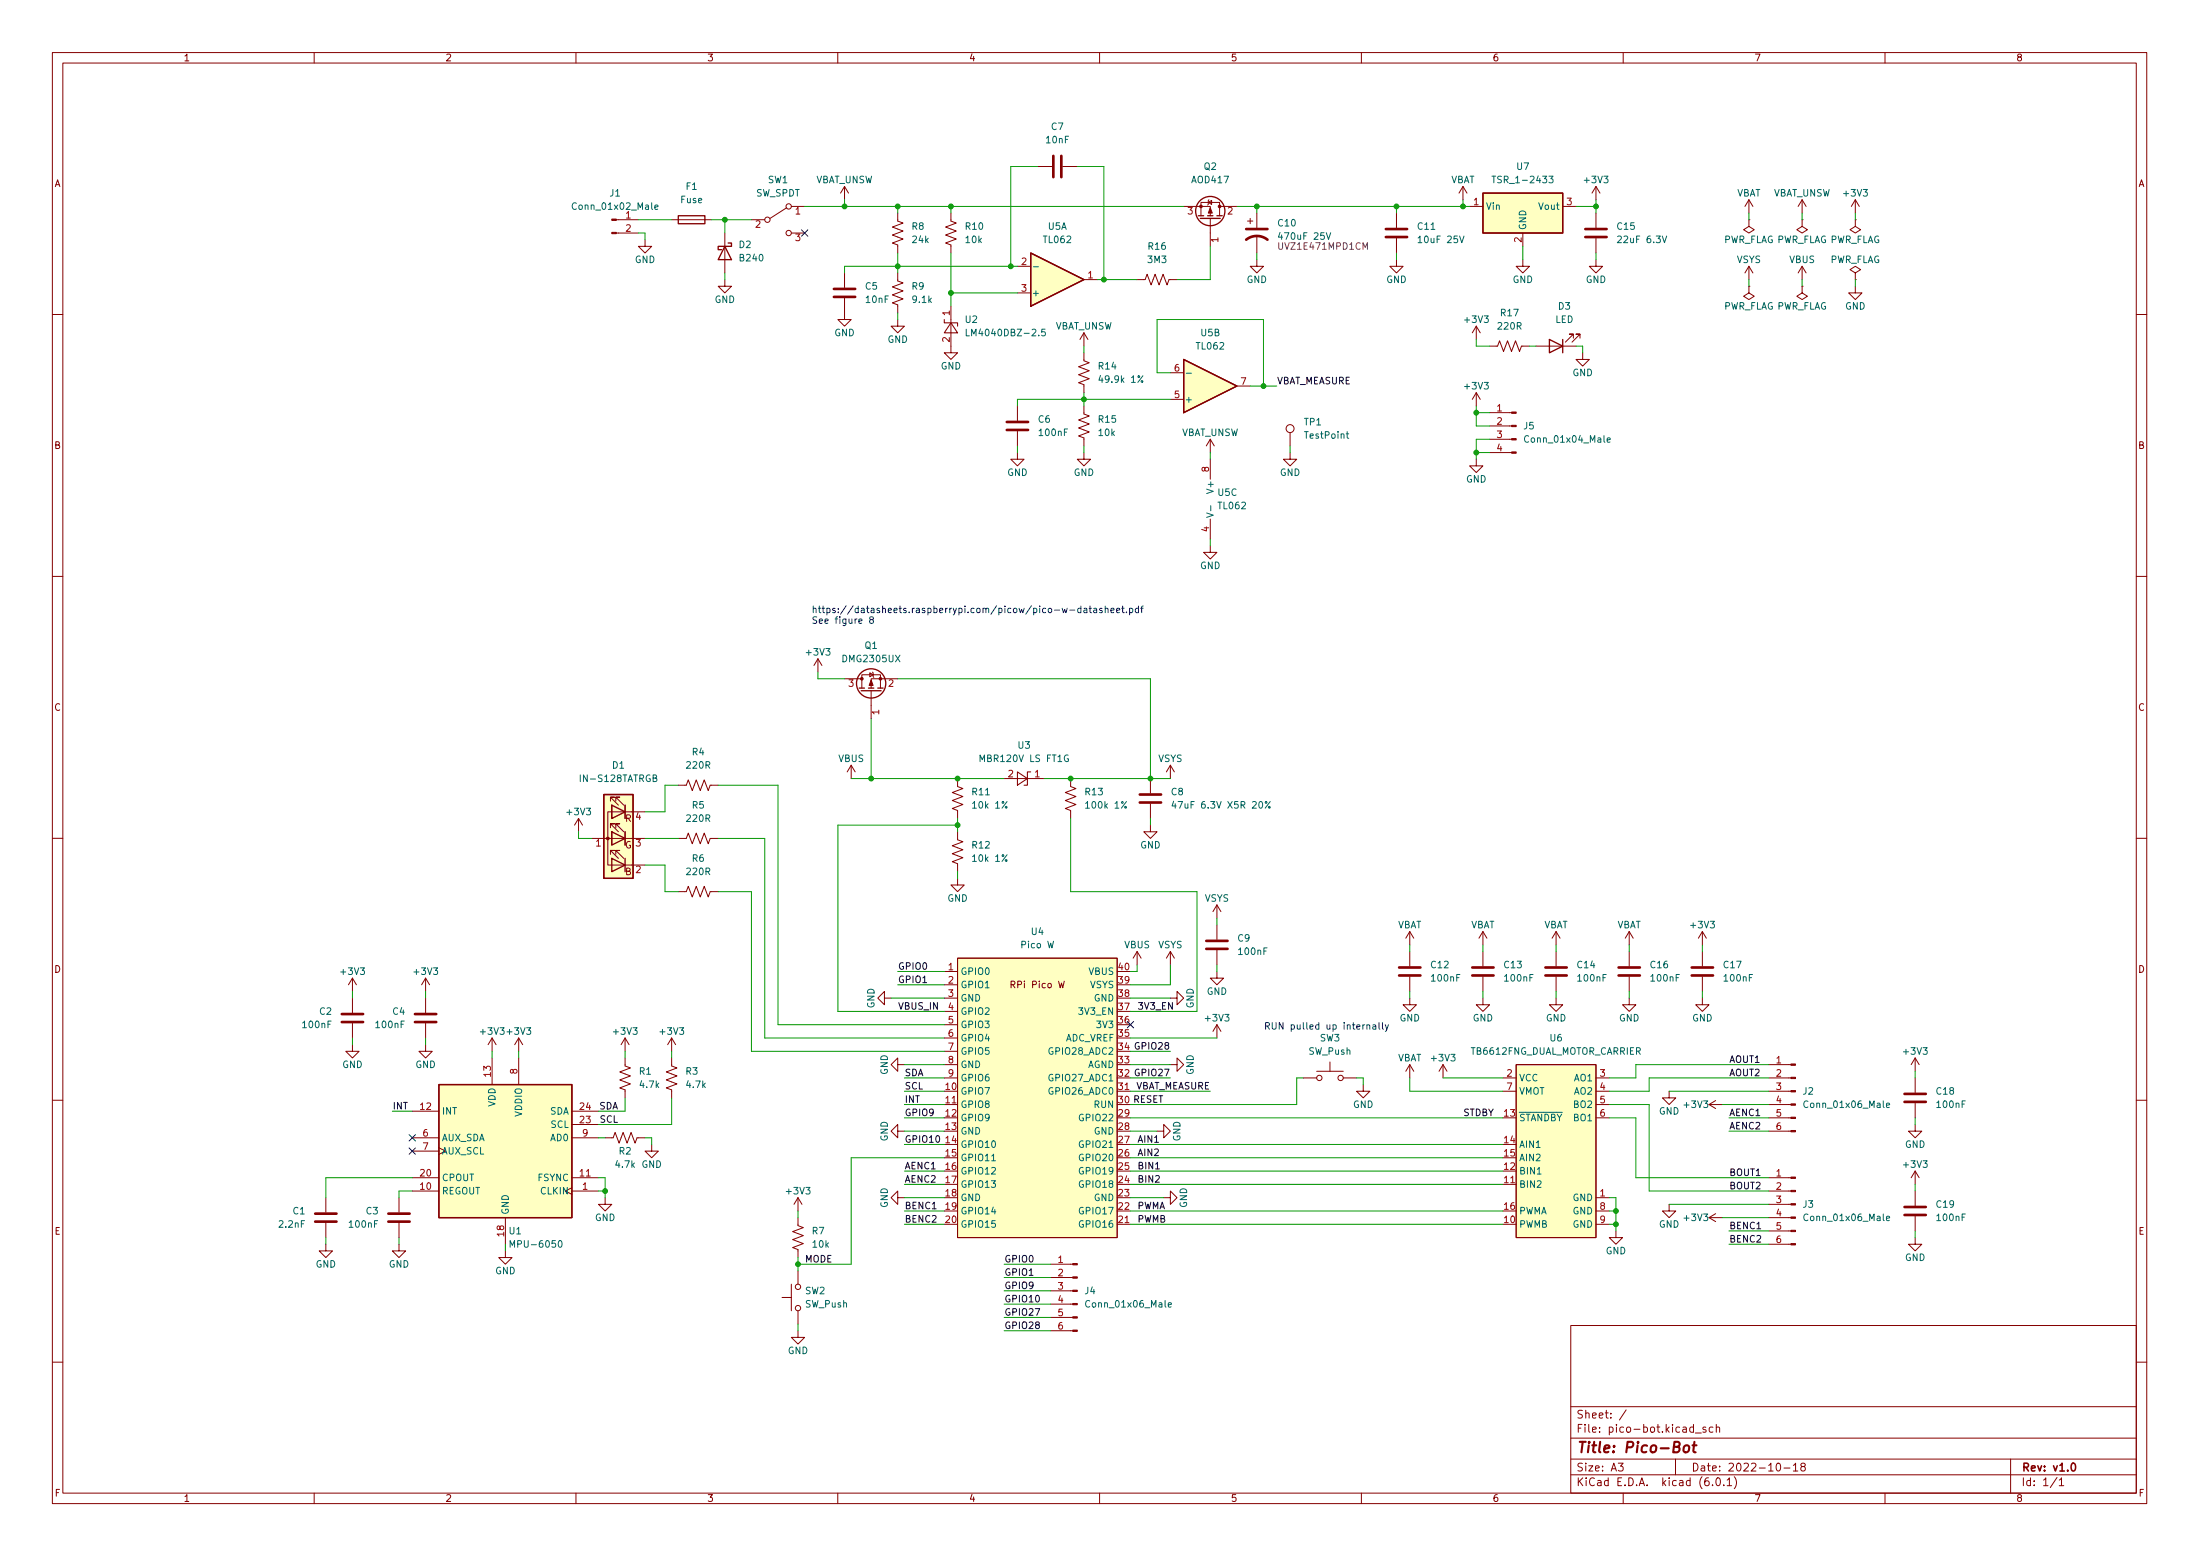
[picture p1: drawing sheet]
<svg xmlns="http://www.w3.org/2000/svg" width="420mm" height="297mm" viewBox="0 0 420 297" stroke-linecap="round" stroke-linejoin="round" font-family="sans-serif">
<g fill="none" stroke="#840000" stroke-width=".19">
<path d="M10 10h400v277h-400zM12 12h396v273h-396zM60 10v2M110 10v2M160 10v2M210 10v2M260 10v2M310 10v2M360 10v2M150.2 39.7l-3.1 2M151.1 39.4h2.6M161.3 35.6l-.8 1.3"/>
<path d="M161.3 35.6v2.5M161.3 35.6l.8 1.3M198.1 31.8h2.8M202.9 31.8h2.8M226.1 39.4h5v1.8M230.8 38.6l.6-.3v.7zM230.9 38.1l-.3 1.1M232.9 39.4h3.3M279.4 35.6l-.8 1.3M279.4 35.6v2.5M279.4 35.6l.8 1.3M280.7 39.4h2.5"/>
<path d="M298.4 39.4h2.6M304.8 35.6l-.8 1.3M304.8 35.6v2.5M304.8 35.6l.8 1.3M334 38.1l-.8 1.3M334 38.1v2.6M334 38.1l.8 1.3M344.2 38.1l-.8 1.3M344.2 38.1v2.6M344.2 38.1l.7 1.3M354.3 38.1l-.7 1.3M354.3 38.1v2.6"/>
<path d="M354.3 38.1l.8 1.3M117.7 44.5h4.2M117.7 41.9h4.2M123.2 45.8v1.2h1.3l-1.3 1.3-1.3-1.3h1.3M128.3 41.9h7.6M138.4 53.4v1.2h1.3l-1.3 1.3-1.2-1.3h1.2M138.4 44.5v7.6M143.5 41.9h2.5M151.1 44.5h2.6M161.3 56.9v4.1h1.3l-1.3 1.3-1.3-1.3h1.3M161.3 52.1v2.8M171.4 40.7v1.5l1.1 .4-2.1 .7 2.1 .8-2.1 .8 2.1 .7-2.1 .8 1 .4v1.5"/>
<path d="M171.4 52.1v1.5l1.1 .4-2.1 .8 2.1 .7-2.1 .8 2.1 .8-2.1 .7 1 .4v1.5M181.6 58.5v8.8h1.3l-1.3 1.3-1.3-1.3h1.3M181.6 40.7v1.5l1 .4-2 .7 2 .8-2 .8 2 .7-2 .8 1 .4v1.5M194.3 50.8h2.5M194.3 55.9h2.5M207 53.4h2.5M217.2 53.4h1.5l.4-1 .7 2 .8-2 .8 2 .7-2 .8 2 .4-1h1.5M229.4 41.2v-2.6h3.5v2.6M231.1 41.7v5.3M238.3 42.2h1M238.8 41.7v1M240 49.6v1.2h1.3l-1.3 1.3-1.2-1.3h1.2"/>
<path d="M240 40.7v2.8M240 45v3.3M266.7 49.6v1.2h1.3l-1.3 1.3-1.3-1.3h1.3M266.7 40.7v2.8M266.7 45.5v2.8M290.8 49.6v1.2h1.3l-1.3 1.3-1.2-1.3h1.2M290.8 44.5v2.5M304.8 49.6v1.2h1.3l-1.3 1.3-1.3-1.3h1.3M304.8 40.7v2.8M304.8 45.5v2.8M334 41.9v1.3l-1 .7 1 .6 1-.6-1-.7M334 41.9h.1"/>
<path d="M334 54.6v1.3l-1 .7 1 .6 1-.6-1-.7M334 54.6h.1M334 50.8v2.6M334 50.8l-.8 1.3M334 50.8l.8 1.3M344.2 54.6v1.3l-1 .7 1 .6 1-.6-1-.7M344.2 54.6h.1M344.2 41.9v1.3l-1 .7 1 .6 1-.6-1-.7M344.2 41.9h.1M344.2 50.8v2.6M344.2 50.8l-.8 1.3M344.2 50.8l.7 1.3"/>
<path d="M354.3 52.1l1-.6-1-.7-1 .7 1 .6v1.3M354.3 53.4h.1M354.3 54.6v1.3h1.3l-1.3 1.3-1.2-1.3h1.2M354.3 41.9v1.3l-1 .7 1 .6 1-.6-1-.7M354.3 41.9h.1M10 60h2M171.4 61v1.3h1.3l-1.3 1.2-1.2-1.2h1.2M194.3 77.5v2.8M207 67.3v1.6l1 .4-2 .7 2 .8-2 .7 2 .8-2 .8 1 .3v1.6M207 77.5v1.5l1 .4-2 .8 2 .7-2 .8 2 .8-2 .7 1 .4v1.5M207 63.5l-.8 1.3M207 63.5v2.6"/>
<path d="M207 63.5l.8 1.3M223.5 76.2h2.6M223.5 71.2h2.6M236.2 73.7h2.6M281.9 62.3l-.7 1.2M281.9 62.3v2.5M281.9 75v2.5M281.9 62.3l.8 1.2M281.9 75l-.7 1.2M281.9 75l.8 1.2M284.5 66.1h1.5l.4-1 .7 2 .8-2 .8 2 .7-2 .8 2 .4-1h1.5M284.5 78.8h4.2"/>
<path d="M293.4 66.1h7.6M300.5 64.6v-.8h-.8h.8l-1.5 1.5M301.8 64.6v-.8h-.8h.8l-1.6 1.5M302.3 67.3v1.3h1.2l-1.2 1.3-1.3-1.3h1.3M408 60h2M194.3 86.4v1.3h1.3l-1.3 1.2-1.3-1.2h1.3M194.3 82.3v2.8M207 86.4v1.3h1.3l-1.3 1.2-1.3-1.2h1.3M231.1 83.9v2.5M231.1 87.7v3.8M231.1 99.1v3.8M231.1 83.9l-.7 1.2"/>
<path d="M231.1 83.9l.8 1.2M246.4 86.4v1.3h1.2l-1.2 1.2-1.3-1.2h1.3M246.4 82.6v2.5M281.9 87.7v1.2h1.3l-1.3 1.3-1.2-1.3h1.2M284.5 86.4h4.2M284.5 83.9h4.2M284.5 81.3h4.2M10 110h2M231.1 104.2v1.2h1.3l-1.3 1.3-1.2-1.3h1.2M408 110h2M156.2 125.8l-.8 1.2M156.2 125.8v2.5"/>
<path d="M156.2 125.8l.8 1.2M161.3 129.6h3.3M164.6 131.4v-2.6h3.5v2.6M166.1 128.4l.7 .4-.7 .4zM166.4 131.9v5.3M166.6 128.3l.3 1M171.4 129.6h-5v1.8M110.5 156.2l-.8 1.3M110.5 156.2v2.6M110.5 156.2l.8 1.3M116.6 158v-.7h.7h-.7l1.5 1.5M116.6 152.9v-.7h.7h-.7l1.5 1.5"/>
<path d="M116.8 158.8v2.5zM116.8 158.8h.1M116.8 153.7v2.5zM116.8 153.7h.1M117.6 158v-.7h.8h-.8l1.5 1.5M117.6 152.9v-.7h.8h-.8l1.5 1.5M119.4 158.8v2.5M119.4 153.7v2.5M123.2 155h-7.1v10.1h7.1M129.5 149.9h1.6l.3-1 .8 2 .8-2 .7 2 .8-2 .8 2 .3-1h1.6M162.6 146.1l-.8 1.3M162.6 146.1v2.5"/>
<path d="M162.6 146.1l.7 1.3M182.9 158.8v1.5l1 .4-2 .8 2 .7-2 .8 2 .7-2 .8 1 .4v1.5M182.9 148.6v1.6l1 .3-2 .8 2 .8-2 .7 2 .8-2 .7 1 .4v1.5M191.8 148.6h7.6M204.5 148.6v1.6l1 .3-2 .8 2 .8-2 .7 2 .8-2 .7 1 .4v1.5M219.7 157.5v1.3h1.3l-1.3 1.3-1.3-1.3h1.3M219.7 148.6v2.8M219.7 153.5v2.7M223.5 146.1v2.5M223.5 146.1l-.7 1.3M223.5 146.1l.8 1.3M10 160h2"/>
<path d="M113 160.1h6.4M116.6 163.1v-.8h.7h-.7l1.5 1.6M117.6 163.1v-.8h.8h-.8l1.5 1.6M120.6 160.1h2.6M129.5 160.1h1.6l.3-1.1 .8 2.1 .8-2.1 .7 2.1 .8-2.1 .8 2.1 .3-1h1.6M129.5 170.2h1.6l.3-1 .8 2 .8-2 .7 2 .8-2 .8 2 .3-1h1.6M182.9 167.7v1.2h1.2l-1.2 1.3-1.3-1.3h1.3M232.4 172.8v2.5M232.4 176.6v2.8M232.4 172.8l-.8 1.2M232.4 172.8l.8 1.2M269.2 177.8v2.6"/>
<path d="M269.2 177.8l-.7 1.3M269.2 177.8l.8 1.3M283.2 177.8l-.8 1.3M283.2 177.8v2.6M283.2 177.8l.8 1.3M297.2 177.8v2.6M297.2 177.8l-.8 1.3M297.2 177.8l.7 1.3M311.1 177.8v2.6M311.1 177.8l-.7 1.3M311.1 177.8l.8 1.3M325.1 177.8v2.6"/>
<path d="M325.1 177.8l-.7 1.3M325.1 177.8l.8 1.3M408 160h2M67.3 199.4v1.3h-1.3l1.3 1.3 1.3-1.3h-1.3M67.3 186.7l.8 1.3M67.3 186.7v2.6M67.3 190.5v2.8M67.3 195.4v2.8M67.3 186.7l-.8 1.3M81.3 199.4v1.3h-1.3l1.3 1.3 1.2-1.3h-1.2M81.3 186.7v2.6M81.3 190.5v2.8"/>
<path d="M81.3 195.4v2.8M81.3 186.7l.7 1.3M81.3 186.7l-.8 1.3M94 198.2v2.5M94 198.2l.7 1.2M94 198.2l-.8 1.2M99.1 198.2v2.5M99.1 198.2l.7 1.2M99.1 198.2l-.8 1.2M119.4 198.2l.7 1.2M119.4 198.2v2.5M119.4 198.2l-.8 1.2"/>
<path d="M128.3 198.2l.7 1.2M128.3 198.2v2.5M128.3 198.2l-.8 1.2M168.9 190.5v-1.2l-1.3 1.2 1.3 1.3v-1.3h1.3M180.3 185.5h2.6M180.3 188h2.6M180.3 190.5h2.6M180.3 193.1h2.6M180.3 195.6h2.6M180.3 198.2h2.6M182.9 182.9h30.5v53.4h-30.5zM202.2 187.3l.3 1.3 .2-.9 .3 .9 .3-1.3"/>
<path d="M217.2 181.6l-.8 1.3M217.2 181.6v2.6M217.2 181.6l.7 1.3M223.5 190.5h1.3v-1.2l1.3 1.2-1.3 1.3v-1.3M223.5 181.6l-.7 1.3M223.5 181.6v2.6M223.5 181.6l.8 1.3M232.4 185.5v1.2h1.3l-1.3 1.3-1.3-1.3h1.3M232.4 181.4v2.8M232.4 195.6v2.6M232.4 195.6l-.8 1.3M232.4 195.6l.8 1.3"/>
<path d="M269.2 190.5v1.3h1.3l-1.3 1.3-1.2-1.3h1.2M269.2 181.6v2.8M269.2 186.5v2.8M283.2 190.5v1.3h1.3l-1.3 1.3-1.3-1.3h1.3M283.2 181.6v2.8M283.2 186.5v2.8M297.2 190.5v1.3h1.2l-1.2 1.3-1.3-1.3h1.3M297.2 181.6v2.8M297.2 186.5v2.8M311.1 190.5v1.3h1.3l-1.3 1.3-1.2-1.3h1.2M311.1 181.6v2.8M311.1 186.5v2.8"/>
<path d="M325.1 190.5v1.3h1.3l-1.3 1.3-1.3-1.3h1.3M325.1 181.6v2.8M325.1 186.5v2.8M10 210h2M78.7 212.1h5.1M78.7 217.2h5.1M78.7 219.7h5.1M94 202v5M99.1 202v5M109.2 212.1h5.1M109.2 214.7h5.1M109.2 217.2h5.1"/>
<path d="M115.6 217.2h1.5l.4-1 .7 2 .8-2 .8 2 .7-2 .8 2 .4-1h1.5M119.4 202v1.5l1 .4-2 .7 2 .8-2 .8 2 .7-2 .8 1 .4v1.5M124.5 218.5v1.2h-1.3l1.3 1.3 1.2-1.3h-1.2M128.3 202v1.5l1 .4-2 .7 2 .8-2 .8 2 .7-2 .8 1 .4v1.5M171.4 203.2v-1.2l-1.2 1.2 1.2 1.3v-1.3h1.3M171.4 215.9v-1.2l-1.2 1.2 1.2 1.3v-1.3h1.3M180.3 210.9h2.6M180.3 205.8h2.6M180.3 203.2h2.6M180.3 200.7h2.6M221 215.9h1.2v-1.2l1.3 1.2-1.3 1.3v-1.3M223.5 203.2h1.3v-1.2l1.3 1.2-1.3 1.3v-1.3"/>
<path d="M248.9 205.8h2.6M251.5 204.5h5M254 202.7v1.8M256.5 205.8h2.6M260.3 207v1.3h1.3l-1.3 1.3-1.2-1.3h1.2M269.2 203.2l-.7 1.3M269.2 203.2v2.6M269.2 203.2l.8 1.3M275.6 203.2l-.8 1.3M275.6 203.2v2.6M275.6 203.2l.8 1.3M287 208.3h2.6"/>
<path d="M287 205.8h2.6M289.6 203.2h15.2v33.1h-15.2zM304.8 213.4h2.5M304.8 210.9h2.5M304.8 208.3h2.5M304.8 205.8h2.5M318.8 208.3v1.3h1.2l-1.2 1.3-1.3-1.3h1.3M326.4 210.9h2.5M326.4 210.9l1.3 .7M327.7 210.1l-1.3 .8M337.8 215.9h4.2M337.8 213.4h4.2"/>
<path d="M337.8 210.9h4.2M337.8 208.3h4.2M337.8 205.8h4.2M337.8 203.2h4.2M365.8 214.7v1.2h1.2l-1.2 1.3-1.3-1.3h1.3M365.8 202v2.5M365.8 205.8v2.8M365.8 210.6v2.8M365.8 202l-.8 1.2M365.8 202l.7 1.2M408 210h2M62.2 237.5v1.3h-1.2l1.2 1.3 1.3-1.3h-1.3"/>
<path d="M62.2 228.6v2.8M62.2 233.5v2.8M76.2 237.5v1.3h-1.3l1.3 1.3 1.3-1.3h-1.3M76.2 228.6v2.8M76.2 233.5v2.8M78.7 227.4h5.1M78.7 224.8h5.1M96.5 238.8v1.3h-1.3l1.3 1.2 1.3-1.2h-1.3M96.5 232.4v5.1M109.2 226.7l-1.3 .7 1.3 .6M109.2 227.4h5.1M109.2 224.8h5.1"/>
<path d="M115.6 228.6v1.3h-1.3l1.3 1.3 1.2-1.3h-1.2M152.4 232.4v1.6l1 .4-2 .7 2 .8-2 .7 2 .8-2 .8 1 .3v1.6M152.4 228.6v2.6M152.4 228.6l-.8 1.3M152.4 228.6l.8 1.3M171.4 228.6v-1.2l-1.2 1.2 1.2 1.3v-1.3h1.3M213.4 233.7h2.5M222.2 228.6h1.3v-1.2l1.3 1.2-1.3 1.3v-1.3M287 226.1h2.6M304.8 228.6h2.5M304.8 231.2h2.5M304.8 233.7h2.5"/>
<path d="M308.6 235v1.3h1.3l-1.3 1.2-1.3-1.2h1.3M318.8 229.9v1.3h1.2l-1.2 1.2-1.3-1.2h1.3M326.4 232.4h2.5M326.4 232.4l1.3 .8M327.7 231.7l-1.3 .7M337.8 237.5h4.2M337.8 235h4.2M337.8 232.4h4.2M337.8 229.9h4.2M337.8 227.4h4.2M337.8 224.8h4.2M365.8 236.3v1.2h1.2l-1.2 1.3-1.3-1.3h1.3"/>
<path d="M365.8 223.6v2.5M365.8 227.4v2.8M365.8 232.2v2.8M365.8 223.6l-.8 1.2M365.8 223.6l.7 1.2M149.4 247.7h1.7M151.1 245.1v5.1M152.4 254v1.3h-1.3l1.3 1.3 1.3-1.3h-1.3M152.4 242.6v2.5M152.4 250.2v2.6M200.7 254h4.2M200.7 251.5h4.2"/>
<path d="M200.7 249h4.2M200.7 246.4h4.2M200.7 243.9h4.2M200.7 241.3h4.2M300 253h108v32h-108zM10 260h2M300 278.5h108M300 274.5h108M300 268.5h108M309.1 279.3h.9l-.5 .6 .4 .1v.7l-.2 .1-.6-.1M310.6 269.1l-1.3 2M320 278.5v3"/>
<path d="M323.4 272.5l-.4-.1-.3 .3 .2 .6h.5M323.4 271.9v1.5M323.8 273.6h1.1M325.8 272.5l-.4-.1-.2 .2 .1 .2 .5 .2v.3h-.6M327.1 272.5l-.4-.1-.3 .3 .2 .6h.5M327.8 272.6l.2-.2 .4 .1v.9M327.8 271.9v1.5M339.4 279.4l.2-.1a.8 .8 0 0 1 .5 .8 .8 .8 0 0 1-.5 .7 .99 .99 0 0 1-.2-1.4zM342.5 279.7l.4-.4v1.5M344.2 280l-.3-.3 .1-.2 .2-.2 .4 .1 .2 .2-.1 .2-.6 .2-.2 .2v.3l.3 .3 .4-.1 .2-.2-.1-.4-.2-.1M384 278.5v6.5M408 260h2"/>
<path d="M60 285v2M110 285v2M160 285v2M210 285v2M260 285v2M300 281.5h108M310 285v2M327.1 283.5v.1M327.9 282.2l.2-.1a.8 .8 0 0 1 .5 .8 .8 .8 0 0 1-.5 .7 1 1 0 0 1-.2-1.4zM329.2 283.5v.1M329.9 282.5l.4-.4v1.5M329.9 283.6h.8"/>
<path d="M331.2 281.9a1.72 1.72 0 0 1 0 2.3M340.7 280.2h1.2M342.5 280.8h.9M360 285v2M392.9 282l-1.3 2M393.3 282.5l.4-.4v1.5M393.3 283.6h.8"/>
<circle cx="150.6" cy="39.4" r=".51"/>
<circle cx="146.6" cy="41.9" r=".51"/>
<circle cx="150.6" cy="44.5" r=".51"/>
<circle cx="246.4" cy="81.8" r=".76"/>
<circle cx="252" cy="205.8" r=".51"/>
<circle cx="256" cy="205.8" r=".51"/>
<circle cx="152.4" cy="245.7" r=".51"/>
<circle cx="152.4" cy="249.7" r=".51"/>
</g>
<path d="M395.8 279.4l.1-.1a.8 .8 0 0 1 .5 .8 .8 .8 0 0 1-.5 .7 1 1 0 0 1-.1-1.4z" fill="none" stroke="#840000" stroke-width=".3"/>
<path d="M321.7 276.1a.52 .52 0 0 1 .5-.2 .52 .52 0 0 1 .4 .4l-.1 .6a.55 .55 0 0 1-.5 .4 .55 .55 0 0 1-.5-.4zM323.2 275.9h.8M323.6 275.2l-.2 1.8 .1 .1 .3 .1" fill="none" stroke="#840000" stroke-width=".4"/>
<g fill="#840000" stroke="#840000" stroke-width=".19">
<path d="M342 237.4h.9v.3h-.9z"/>
<path d="M342 234.9h.9v.2h-.9z"/>
<path d="M342 232.3h.9v.3h-.9z"/>
<path d="M342 229.8h.9v.2h-.9z"/>
<path d="M342 227.2h.9v.3h-.9z"/>
<path d="M342 224.7h.9v.3h-.9z"/>
<path d="M288.7 86.3h.9v.2h-.9z"/>
<path d="M288.7 83.7h.9v.3h-.9z"/>
<path d="M288.7 81.2h.9v.2h-.9z"/>
<path d="M288.7 78.6h.9v.3h-.9z"/>
<path d="M342 215.8h.9v.3h-.9z"/>
<path d="M342 213.3h.9v.2h-.9z"/>
<path d="M342 210.7h.9v.3h-.9z"/>
<path d="M342 208.2h.9v.2h-.9z"/>
<path d="M342 205.6h.9v.3h-.9z"/>
<path d="M342 203.1h.9v.3h-.9z"/>
<path d="M231.1 39.7l.4 1h-.7z"/>
<path d="M204.9 253.9h.8v.3h-.8z"/>
<path d="M204.9 251.4h.8v.2h-.8z"/>
<path d="M204.9 248.8h.8v.3h-.8z"/>
<path d="M204.9 246.3h.8v.2h-.8z"/>
<path d="M204.9 243.7h.8v.3h-.8z"/>
<path d="M204.9 241.2h.8v.3h-.8z"/>
<path d="M166.4 129.8l.4 1h-.8z"/>
<path d="M116.8 44.4h.9v.2h-.9z"/>
<path d="M116.8 41.8h.9v.3h-.9z"/>
<circle cx="116.1" cy="160.1" r=".25"/>
<circle cx="229.4" cy="39.4" r=".25"/>
<circle cx="232.9" cy="39.4" r=".25"/>
<circle cx="168.1" cy="129.6" r=".25"/>
<circle cx="164.6" cy="129.6" r=".25"/>
</g>
<g fill="none" stroke="#006464" stroke-width=".19">
<path d="M125.1 39.6l.6-.2-.1-.2-.4-.1-.1 .2v.6h.5M284.9 33.6h.8M295.8 33.6h.8l-.4 .5 .3 .1v.6l-.1 .1-.6-.1M197.4 50.9h.9M253.3 44.4l.4 1.3 .4-1.3M270.8 45.4l.4-.3v1.2M270.8 46.3h.8M278.8 45.1l.4 1.2 .4-1.2M317.5 45.1l.4 1.2 .4-1.2M184.5 62.8v1.3h.6M199.6 62.8h-.6l-.1 .6 .2-.1 .4 .1 .2 .2-.1 .4-.2 .1-.5-.1M218.3 71.7l-1 1.3"/>
<path d="M226.6 71.2h.9M230.4 97.9l1.3 .4-1.3 .5M231.2 96.5v1M257.1 82.8h.5M257.3 82.4v1.1l.3 .2M306.9 84l.6-.1v-.3h-.4l-.2 .2 .1 .6h.5M124.7 148.5h.6v-.4l-.6-.2v1.3h.5l.2-.1 .1-.3-.3-.3M204 144.2a.59 .59 0 0 0-.7 .6 .59 .59 0 0 0 .7 .5v-.5h-.2M224.1 153l-.3 .9h.8M224.4 153.4v.9M242.6 153l-1 1.3M360.3 211l.6-.1-.1-.3h-.3l-.2 .2v.6h.5"/>
<path d="M97.4 238.1v-1.3l.4 .9 .5-.9v1.3M106.7 237l.2-.2a.68 .68 0 0 1 .5 .7 .68 .68 0 0 1-.5 .6l-.3-.5zM189.4 221.6h.7M293.6 224.1h.7M360.3 232.6l.6-.1-.1-.3h-.3l-.2 .2v.6h.5M223.1 249.1l.6-.1v-.3h-.4l-.2 .2 .1 .6h.5"/>
<circle cx="218.1" cy="72.8" r=".18"/>
<circle cx="241.8" cy="153.2" r=".18"/>
<circle cx="242.4" cy="154.1" r=".18"/>
</g>
<g fill="none" stroke="#840000" stroke-width=".51">
<path d="M201.2 29.8v4M202.7 29.8v4M159.3 55.2h4M159.3 56.7h4M238 45.8a3.3 3.3 0 0 1 4.1 0M238 43.7h4.1M264.7 43.7h4M264.7 45.2h4M302.8 43.7h4M302.8 45.2h4M192.3 80.6h4M192.3 82.1h4"/>
<path d="M217.7 151.7h4M217.7 153.2h4M230.4 179.6h4M65.3 193.6h4M65.3 195.1h4M79.2 193.6h4.1M79.2 195.1h4.1M230.4 181.1h4M267.2 184.7h4.1M267.2 186.2h4.1M281.2 184.7h4M281.2 186.2h4"/>
<path d="M295.1 184.7h4.1M295.1 186.2h4.1M309.1 184.7h4.1M309.1 186.2h4.1M323.1 184.7h4.1M323.1 186.2h4.1M363.7 208.8h4.1M363.7 210.3h4.1M60.2 231.7h4.1M60.2 233.2h4.1M74.2 231.7h4M74.2 233.2h4"/>
<path d="M363.7 230.4h4.1M363.7 231.9h4.1"/>
</g>
<g fill="#ffffc2" stroke="#ffffc2" stroke-width=".19">
<path d="M115.3 151.7h5.6v16h-5.6z"/>
<path d="M289.6 203.2h15.2v33.1h-15.2z"/>
<path d="M283.2 36.9h15.2v7.6h-15.2z"/>
<path d="M182.9 182.9h30.5v53.4h-30.5z"/>
<path d="M226.1 68.6l10.1 5.1-10.1 5.1z"/>
<path d="M196.8 48.3l10.2 5.1-10.2 5.1z"/>
<path d="M83.8 207h25.4v25.4h-25.4z"/>
</g>
<g fill="none" stroke="#840000" stroke-width=".25">
<path d="M283.2 36.9h15.2v7.6h-15.2zM129.5 41.2h5.1v1.5h-5.1zM138.4 47l1.3 2.6h-2.5zM139.1 46.4h.6v.6h-2.5v.7h.6M196.8 48.3l10.2 5.1-10.2 5.1zM228.9 41.2h1M229.2 41.7h3.8M230.6 41.2h1M232.4 41.2h1M226.1 68.6l10.1 5.1-10.1 5.1zM295.9 64.8l2.5 1.3-2.5 1.2zM298.4 64.8v2.5"/>
<path d="M164.1 131.4h1M164.5 131.9h3.8M165.9 131.4h1M167.6 131.4h1.1M115.3 151.7h5.6v16h-5.6zM116.8 158.8l2.6 1.3-2.6 1.2zM116.8 153.7l2.6 1.3-2.6 1.2zM119.4 153.7v2.5M119.4 158.8v2.5M116.8 163.9l2.6 1.2-2.6 1.3zM119.4 163.9v2.5M83.8 207h25.4v25.4h-25.4z"/>
<circle cx="231.1" cy="40.3" r="2.79"/>
<circle cx="166.4" cy="130.5" r="2.79"/>
</g>
<path d="M180.3 61v.6h2.6v.7M181.6 61.6l1.3 1.9h-2.6zM194.3 147.4l1.9 1.2-1.9 1.3zM196.8 147.4h-.6v2.5h-.6" fill="none" stroke="#840000" stroke-width=".2"/>
<path d="M220.7 223.1h.7" fill="none" stroke="#0f0f0f" stroke-width=".19"/>
<g fill="none" stroke="#0000c2" stroke-width=".19">
<path d="M166.3 118.3l-.2-.3v-.1l.2-.2 .4 .1v.4l-.5 .1-.1 .2v.4l.2 .1h.3l.2-.2-.1-.4-.1-.1M204.3 116.5h1M206.4 116.2l-.3-.1-.3 .3 .1 .5h.5M206.4 115.7v1.3M207 116.2h.5l.1 .8M207.6 116.4l-.5 .1-.1 .2 .1 .3 .5-.1M208 116.1h.5M208.2 115.7v1.1l.3 .2M208.9 116.2h.5v.8M209.4 116.4l-.4 .1-.2 .2 .2 .3 .4-.1M210.5 116.2l-.3-.1-.2 .2v.2l.5 .1v.3h-.5M211.1 116.2l.2-.1 .3 .1v.8"/>
<path d="M211.1 115.7v1.3M212.2 116.5l.6-.1-.1-.2-.4-.1-.1 .2v.6h.5M213.3 116.5l.6-.1-.1-.2-.4-.1-.1 .2v.6h.5M214.2 116.1h.5M214.4 115.7v1.1l.3 .2M215.1 116.8v.2M215.7 116.2l.4-.1 .2 .3-.1 .5h-.5M215.7 116.1v1.3M217.4 116.2l-.3-.1-.3 .3 .1 .5h.5M217.4 115.7v1.3M217.9 116.1h.4M218.3 115.7l-.3 .2v1.1"/>
<path d="M241.7 195.9l.6-.1 .1-.2v-.3l-.7-.1v1.3M242 195.9l.4 .6M243 195.2v1l.2 .3h.3l.2-.3v-1M245 195.2v1.3l-.7-1.3v1.3M264.6 195.6l.3 .9M265.2 195.6l-.5 1.2-.1 .1"/>
</g>
<g fill="none" stroke="#009600" stroke-width=".19">
<path d="M153.7 39.4h72.4M161.3 38.1v1.3M171.4 39.4v1.3M181.6 39.4v1.3M198.1 31.8h-5.1v19M205.7 31.8h5.1v21.6M236.2 39.4h44.5M240 39.4v1.3M266.7 39.4v1.3M279.4 38.1v1.3M301 39.4h3.8M304.8 38.1v2.6"/>
<path d="M121.9 41.9h6.4M121.9 44.5h1.3v1.3M135.9 41.9h7.6M138.4 41.9v2.6M138.4 52.1v1.3M171.4 48.3v3.8M171.4 59.7v1.3M181.6 48.3v10.2M181.6 55.9h12.7M194.3 50.8h-33v1.3M209.5 53.4h7.7M231.1 47v6.4h-6.3"/>
<path d="M240 48.3v1.3M266.7 48.3v1.3M290.8 47v2.6M304.8 48.3v1.3M334 40.7v1.2M334 53.4v1.2M344.2 40.7v1.2M344.2 53.4v1.2M354.3 40.7v1.2M354.3 53.4v1.2M207 66.1v1.2M207 75v2.5"/>
<path d="M223.5 76.2h-29.2v1.3M223.5 71.2h-2.5v-10.2h20.3v12.7M238.8 73.7h5M281.9 64.8v1.3h2.6M281.9 77.5v3.8h2.6M281.9 78.8h2.6M292.1 66.1h1.3M301 66.1h1.3v1.2M194.3 85.1v1.3M207 85.1v1.3M231.1 86.4v1.3M246.4 85.1v1.3"/>
<path d="M281.9 86.4h2.6M284.5 83.9h-2.6v3.8M231.1 102.9v1.3M156.2 128.3v1.3h5.1M166.4 137.2v11.4M171.4 129.6h48.3v19M110.5 158.8v1.3h2.5M129.5 149.9h-2.5v5.1h-3.8M137.2 149.9h11.4v45.7h31.7M162.6 148.6h29.2M182.9 157.5h-22.9v35.6h20.3M182.9 156.2v2.6"/>
<path d="M199.4 148.6h24.1M204.5 156.2v14h24.1v22.9h-12.7M219.7 156.2v1.3M123.2 160.1h6.3M123.2 165.1h3.8v5.1h2.5M137.2 160.1h8.8v38.1h34.3M137.2 170.2h6.3v30.5h36.8M182.9 166.4v1.3M232.4 175.3v1.3M67.3 189.3v1.2M67.3 198.2v1.2M81.3 189.3v1.2"/>
<path d="M81.3 198.2v1.2M170.2 190.5h10.1M171.4 188h8.9M171.4 185.5h8.9M215.9 190.5h7.6M215.9 198.2h16.5M217.2 184.2v1.3h-1.3M223.5 184.2v3.8h-7.6M232.4 184.2v1.3M269.2 180.4v1.2M269.2 189.3v1.2M283.2 180.4v1.2"/>
<path d="M283.2 189.3v1.2M297.2 180.4v1.2M297.2 189.3v1.2M311.1 180.4v1.2M311.1 189.3v1.2M325.1 180.4v1.2M325.1 189.3v1.2M74.9 212.1h3.8M94 200.7v1.3M99.1 200.7v1.3M114.3 217.2h1.3M119.4 209.6v2.5h-5.1"/>
<path d="M119.4 200.7v1.3M123.2 217.2h1.3v1.3M128.3 209.6v5.1h-14M128.3 200.7v1.3M172.7 205.8h7.6M172.7 208.3h7.6M172.7 215.9h7.6M172.7 218.5h7.6M172.7 213.4h7.6M172.7 210.9h7.6M172.7 203.2h7.6M215.9 205.8h7.6"/>
<path d="M215.9 208.3h15.2M215.9 215.9h5.1M215.9 218.5h71.1M215.9 213.4h71.1M215.9 203.2h7.6M215.9 200.7h7.6M248.9 205.8h-1.3v5.1h-31.7M259.1 205.8h1.2v1.2M269.2 205.8v2.5h17.8M275.6 205.8h11.4M307.3 213.4h5.1v11.4h25.4M307.3 210.9h7.7v16.5h22.8"/>
<path d="M318.8 208.3h19M328.9 210.9h8.9M330.2 215.9h7.6M330.2 213.4h7.6M337.8 203.2h-25.4v2.6h-5.1M337.8 205.8h-22.8v2.5h-7.7M365.8 204.5v1.3M365.8 213.4v1.3M62.2 236.3v1.2M76.2 236.3v1.2M78.7 224.8h-16.5v3.8M78.7 227.4h-2.5v1.2"/>
<path d="M96.5 237.5v1.3M114.3 224.8h1.3v3.8M114.3 227.4h1.3M152.4 231.2v1.2M172.7 226.1h7.6M172.7 228.6h7.6M172.7 223.6h7.6M172.7 231.2h7.6M172.7 233.7h7.6M180.3 221h-17.7v20.3h-10.2M215.9 226.1h71.1M215.9 228.6h6.3"/>
<path d="M215.9 223.6h71.1M215.9 221h71.1M215.9 231.2h71.1M215.9 233.7h71.1M307.3 228.6h1.3v6.4M307.3 231.2h1.3M307.3 233.7h1.3M318.8 229.9h19M328.9 232.4h8.9M330.2 237.5h7.6M330.2 235h7.6M365.8 226.1v1.3"/>
<path d="M365.8 235v1.3M152.4 240.1v2.5M152.4 252.8v1.2M191.8 241.3h8.9M191.8 246.4h8.9M191.8 249h8.9M191.8 251.5h8.9M191.8 254h8.9M191.8 243.9h8.9"/>
</g>
<path d="M153.1 43.9l1.2 1.2M154.3 43.9l-1.2 1.2M215.3 195l1.2 1.2M216.5 195l-1.2 1.2M78.1 216.6l1.2 1.2M78.1 219.1l1.2 1.3M79.3 216.6l-1.2 1.2M79.3 219.1l-1.2 1.3" fill="none" stroke="#000084" stroke-width=".19"/>
<g fill="#009600" stroke="#009600" stroke-width=".19">
<circle cx="266.7" cy="39.4" r=".46"/>
<circle cx="240" cy="39.4" r=".46"/>
<circle cx="279.4" cy="39.4" r=".46"/>
<circle cx="281.9" cy="86.4" r=".46"/>
<circle cx="241.3" cy="73.7" r=".46"/>
<circle cx="308.6" cy="233.7" r=".46"/>
<circle cx="308.6" cy="231.2" r=".46"/>
<circle cx="304.8" cy="39.4" r=".46"/>
<circle cx="281.9" cy="78.8" r=".46"/>
<circle cx="152.4" cy="241.3" r=".46"/>
<circle cx="207" cy="76.2" r=".46"/>
<circle cx="181.6" cy="55.9" r=".46"/>
<circle cx="193" cy="50.8" r=".46"/>
<circle cx="210.8" cy="53.4" r=".46"/>
<circle cx="204.5" cy="148.6" r=".46"/>
<circle cx="219.7" cy="148.6" r=".46"/>
<circle cx="115.6" cy="227.4" r=".46"/>
<circle cx="161.3" cy="39.4" r=".46"/>
<circle cx="171.4" cy="39.4" r=".46"/>
<circle cx="181.6" cy="39.4" r=".46"/>
<circle cx="138.4" cy="41.9" r=".46"/>
<circle cx="171.4" cy="50.8" r=".46"/>
<circle cx="182.9" cy="148.6" r=".46"/>
<circle cx="166.4" cy="148.6" r=".46"/>
<circle cx="182.9" cy="157.5" r=".46"/>
</g>
<text font-size="2.8" fill="#840000" x="301" y="277.3">Title: Pico-Bot</text>
<g font-size="2.1" fill="#840000">
<text x="301" y="273.5">File: pico-bot.kicad_sch</text>
<text x="301" y="270.8">Sheet: /</text>
<text x="301" y="280.9">Size: A3</text>
<text x="323" y="280.9">Date: 2022-10-18</text>
<text x="386" y="280.9">Rev: v1.0</text>
<text x="301" y="283.7">KiCad E.D.A. kicad (6.0.1)</text>
<text x="386" y="283.7">Id: 1/1</text>
</g>
<g font-size="1.8" fill="#840000">
<text x="35" y="11.7">1</text>
<text x="85" y="11.7">2</text>
<text x="135" y="11.7">3</text>
<text x="185" y="11.7">4</text>
<text x="235" y="11.7">5</text>
<text x="285" y="11.7">6</text>
<text x="335" y="11.7">7</text>
<text x="385" y="11.7">8</text>
<text x="10.3" y="35.7">A</text>
<text x="408.3" y="35.7">A</text>
<text x="10.3" y="85.7">B</text>
<text x="408.3" y="85.7">B</text>
<text x="10.3" y="135.7">C</text>
<text x="408.3" y="135.7">C</text>
<text x="119.3" y="162">G</text>
<text x="119.4" y="156.9">R</text>
<text x="119.4" y="167">B</text>
<text x="10.3" y="185.7">D</text>
<text x="408.3" y="185.7">D</text>
<text x="193.5" y="188.6">RPi Pico W</text>
<text x="10.4" y="235.7">E</text>
<text x="408.4" y="235.7">E</text>
<text x="10.4" y="285.7">F</text>
<text x="35" y="286.7">1</text>
<text x="85" y="286.7">2</text>
<text x="135" y="286.7">3</text>
<text x="185" y="286.7">4</text>
<text x="235" y="286.7">5</text>
<text x="285" y="286.7">6</text>
<text x="335" y="286.7">7</text>
<text x="385" y="286.7">8</text>
<text x="408.4" y="285.7">F</text>
</g>
<g font-size="1.8" fill="#006464">
<text x="199.9" y="27.3">10nF</text>
<text x="200.8" y="24.8">C7</text>
<text x="146.7" y="35">SW1</text>
<text x="155.7" y="35">VBAT_UNSW</text>
<text x="227.7" y="35">AOD417</text>
<text x="230" y="32.4">Q2</text>
<text x="277" y="35">VBAT</text>
<text x="285.8" y="35">TSR_1-2433</text>
<text x="289.7" y="32.4">U7</text>
<text x="302.7" y="35">+3V3</text>
<text x="109.8" y="40">Conn_01x02_Male</text>
<text x="116.5" y="37.5">J1</text>
<text x="130" y="38.8">Fuse</text>
<text x="131" y="36.2">F1</text>
<text x="144.3" y="37.5">SW_SPDT</text>
<text x="283.7" y="40">Vin</text>
<text x="294" y="40">Vout</text>
<text x="331.6" y="37.5">VBAT</text>
<text x="338.6" y="37.5">VBAT_UNSW</text>
<text x="352.2" y="37.5">+3V3</text>
<text x="141.2" y="47.3">D2</text>
<text x="174.2" y="43.9">R8</text>
<text x="174.3" y="46.4">24k</text>
<text x="184.5" y="43.9">R10</text>
<text x="184.5" y="46.4">10k</text>
<text x="199.4" y="46.4">TL062</text>
<text x="200.2" y="43.9">U5A</text>
<text x="219.4" y="47.7">R16</text>
<text x="244.1" y="43.2">C10</text>
<text x="244.7" y="45.8">470uF 25V</text>
<text x="270.8" y="43.9">C11</text>
<text x="271.3" y="46.4">10uF 25V</text>
<text x="291.5" y="44" transform="rotate(-90 291.5 44)">GND</text>
<text x="308.9" y="43.9">C15</text>
<text x="309.4" y="46.4">22uF 6.3V</text>
<text x="329" y="46.4">PWR_FLAG PWR_FLAG PWR_FLAG</text>
<text x="121.2" y="50.2">GND</text>
<text x="141.4" y="49.9">B240</text>
<text x="219.3" y="50.2">3M3</text>
<text x="331.7" y="50.2">VSYS</text>
<text x="341.7" y="50.2">VBUS</text>
<text x="349.4" y="50.2">PWR_FLAG</text>
<text x="136.5" y="57.8">GND</text>
<text x="165.3" y="55.3">C5</text>
<text x="165.4" y="57.8">10nF</text>
<text x="174.2" y="55.3">R9</text>
<text x="174.4" y="57.8">9.1k</text>
<text x="197" y="56.6">+</text>
<text x="238.1" y="54">GND</text>
<text x="264.7" y="54">GND</text>
<text x="288.9" y="54">GND</text>
<text x="297.6" y="59.1">D3</text>
<text x="302.8" y="54">GND</text>
<text x="329" y="59.1">PWR_FLAG PWR_FLAG</text>
<text x="352.4" y="59.1">GND</text>
<text x="159.3" y="64.2">GND</text>
<text x="169.5" y="65.4">GND</text>
<text x="184.4" y="61.6">U2</text>
<text x="185.5" y="64.2">LM4040DBZ-2.5</text>
<text x="201.4" y="62.9">VBAT_UNSW</text>
<text x="229.4" y="64.2">U5B</text>
<text x="279.8" y="61.6">+3V3</text>
<text x="286.2" y="62.9">220R</text>
<text x="286.7" y="60.4">R17</text>
<text x="297" y="61.6">LED</text>
<text x="179.6" y="70.5">GND</text>
<text x="209.9" y="70.5">R14</text>
<text x="228.6" y="66.7">TL062</text>
<text x="300.3" y="71.8">GND</text>
<text x="210.3" y="73.1">49.9k 1%</text>
<text x="226.2" y="76.9">+</text>
<text x="279.8" y="74.3">+3V3</text>
<text x="198.3" y="80.7">C6</text>
<text x="198.6" y="83.2">100nF</text>
<text x="209.9" y="80.7">R15</text>
<text x="209.9" y="83.2">10k</text>
<text x="225.5" y="83.2">VBAT_UNSW</text>
<text x="249.1" y="81.2">TP1</text>
<text x="249.3" y="83.7">TestPoint</text>
<text x="291" y="82">J5</text>
<text x="291.7" y="84.5">Conn_01x04_Male</text>
<text x="192.3" y="90.8">GND</text>
<text x="205" y="90.8">GND</text>
<text x="231.8" y="93.8" transform="rotate(-90 231.8 93.8)">V+</text>
<text x="232.6" y="94.7">U5C</text>
<text x="244.4" y="90.8">GND</text>
<text x="280" y="92.1">GND</text>
<text x="232.7" y="97.2">TL062</text>
<text x="229.2" y="108.6">GND</text>
<text x="154.1" y="125.1">+3V3</text>
<text x="165.2" y="123.9">Q1</text>
<text x="161.1" y="126.4">DMG2305UX</text>
<text x="194.4" y="142.9">U3</text>
<text x="111.2" y="149.3">IN-S128TATRGB</text>
<text x="117" y="146.7">D1</text>
<text x="131.2" y="146.7">220R</text>
<text x="132.2" y="144.2">R4</text>
<text x="160.1" y="145.5">VBUS</text>
<text x="187.6" y="145.5">MBR120V LS FT1G</text>
<text x="221.2" y="145.5">VSYS</text>
<text x="108.4" y="155.6">+3V3</text>
<text x="132.2" y="154.3">R5</text>
<text x="185.7" y="151.8">R11</text>
<text x="186" y="154.3">10k 1%</text>
<text x="207.3" y="151.8">R13</text>
<text x="207.7" y="154.3">100k 1%</text>
<text x="223.7" y="151.8">C8</text>
<text x="225.1" y="154.3">47uF 6.3V X5R 20%</text>
<text x="131.2" y="156.9">220R</text>
<text x="185.7" y="162">R12</text>
<text x="217.7" y="162">GND</text>
<text x="131.2" y="167">220R</text>
<text x="132.2" y="164.5">R6</text>
<text x="186" y="164.5">10k 1%</text>
<text x="180.9" y="172.1">GND</text>
<text x="230.1" y="172.1">VSYS</text>
<text x="197" y="178.5">U4</text>
<text x="236.4" y="179.7">C9</text>
<text x="266.8" y="177.2">VBAT</text>
<text x="280.8" y="177.2">VBAT</text>
<text x="294.8" y="177.2">VBAT</text>
<text x="308.7" y="177.2">VBAT</text>
<text x="323" y="177.2">+3V3</text>
<text x="195.2" y="181">Pico W</text>
<text x="214.7" y="181">VBUS</text>
<text x="221.2" y="181">VSYS</text>
<text x="236.7" y="182.3">100nF</text>
<text x="273.4" y="184.8">C12</text>
<text x="287.3" y="184.8">C13</text>
<text x="301.3" y="184.8">C14</text>
<text x="315.3" y="184.8">C16</text>
<text x="329.2" y="184.8">C17</text>
<text x="65.2" y="186.1">+3V3</text>
<text x="79.2" y="186.1">+3V3</text>
<text x="183.4" y="186.1">GPIO0</text>
<text x="183.4" y="188.6">GPIO1</text>
<text x="183.4" y="191.2">GND</text>
<text x="207.9" y="186.1">VBUS</text>
<text x="208.1" y="188.6">VSYS</text>
<text x="208.9" y="191.2">GND</text>
<text x="230.4" y="189.9">GND</text>
<text x="273.5" y="187.4">100nF</text>
<text x="287.5" y="187.4">100nF</text>
<text x="301.4" y="187.4">100nF</text>
<text x="315.4" y="187.4">100nF</text>
<text x="329.4" y="187.4">100nF</text>
<text x="57.9" y="196.3">100nF</text>
<text x="61.1" y="193.7">C2</text>
<text x="71.9" y="196.3">100nF</text>
<text x="75" y="193.7">C4</text>
<text x="91.9" y="197.5">+3V3 +3V3</text>
<text x="117.3" y="197.5">+3V3</text>
<text x="126.2" y="197.5">+3V3</text>
<text x="167" y="192.5" transform="rotate(-90 167 192.5)">GND</text>
<text x="183.4" y="193.7">GPIO2</text>
<text x="183.4" y="196.3">GPIO3</text>
<text x="206.3" y="193.7">3V3_EN</text>
<text x="209.7" y="196.3">3V3</text>
<text x="228" y="192.5" transform="rotate(-90 228 192.5)">GND</text>
<text x="230.3" y="195">+3V3</text>
<text x="267.3" y="195">GND</text>
<text x="281.2" y="195">GND</text>
<text x="295.2" y="195">GND</text>
<text x="309.2" y="195">GND</text>
<text x="323.2" y="195">GND</text>
<text x="65.3" y="203.9">GND</text>
<text x="79.3" y="203.9">GND</text>
<text x="183.4" y="198.8">GPIO4</text>
<text x="183.4" y="201.3">GPIO5</text>
<text x="183.4" y="203.9">GND</text>
<text x="200.7" y="201.3">GPIO28_ADC2</text>
<text x="203.3" y="198.8">ADC_VREF</text>
<text x="207.6" y="203.9">AGND</text>
<text x="249.9" y="201.3">SW_Push</text>
<text x="252.1" y="198.8">SW3</text>
<text x="266.8" y="202.6">VBAT</text>
<text x="273.5" y="202.6">+3V3</text>
<text x="280.9" y="201.3">TB6612FNG_DUAL_MOTOR_CARRIER</text>
<text x="296" y="198.8">U6</text>
<text x="363.7" y="201.3">+3V3</text>
<text x="122.1" y="205.1">R1</text>
<text x="122.3" y="207.7">4.7k</text>
<text x="131" y="205.1">R3</text>
<text x="131.2" y="207.7">4.7k</text>
<text x="169.5" y="205.2" transform="rotate(-90 169.5 205.2)">GND</text>
<text x="183.4" y="209">GPIO7</text>
<text x="183.4" y="206.4">GPIO6</text>
<text x="200.7" y="209">GPIO26_ADC0</text>
<text x="200.7" y="206.4">GPIO27_ADC1</text>
<text x="228" y="205.2" transform="rotate(-90 228 205.2)">GND</text>
<text x="290.1" y="206.4">VCC</text>
<text x="290.1" y="209">VMOT</text>
<text x="300.7" y="206.4">AO1</text>
<text x="300.7" y="209">AO2</text>
<text x="344.4" y="209">J2</text>
<text x="369.9" y="209">C18</text>
<text x="84.3" y="212.8">INT</text>
<text x="94.6" y="211.3" transform="rotate(-90 94.6 211.3)">VDD</text>
<text x="99.7" y="213.2" transform="rotate(-90 99.7 213.2)">VDDIO</text>
<text x="105" y="212.8">SDA</text>
<text x="105.2" y="215.3">SCL</text>
<text x="183.4" y="211.5">GPIO8</text>
<text x="183.4" y="214">GPIO9</text>
<text x="206.5" y="214">GPIO22</text>
<text x="209" y="211.5">RUN</text>
<text x="258.4" y="211.5">GND</text>
<text x="290.1" y="214">~{STANDBY}BO1</text>
<text x="300.7" y="211.5">BO2</text>
<text x="316.8" y="212.8">GND</text>
<text x="321.8" y="211.5">+3V3</text>
<text x="345" y="211.5">Conn_01x06_Male</text>
<text x="370" y="211.5">100nF</text>
<text x="84.3" y="217.8">AUX_SDA</text>
<text x="84.3" y="220.4">AUX_SCL</text>
<text x="105.2" y="217.8">AD0</text>
<text x="118.2" y="220.4">R2</text>
<text x="169.5" y="217.9" transform="rotate(-90 169.5 217.9)">GND</text>
<text x="183.4" y="216.6">GND</text>
<text x="183.4" y="219.1">GPIO10</text>
<text x="183.4" y="221.7">GPIO11</text>
<text x="206.5" y="221.7">GPIO20</text>
<text x="206.5" y="219.1">GPIO21</text>
<text x="208.9" y="216.6">GND</text>
<text x="225.4" y="217.9" transform="rotate(-90 225.4 217.9)">GND</text>
<text x="290.1" y="219.1">AIN1</text>
<text x="290.1" y="221.7">AIN2</text>
<text x="363.8" y="219.1">GND</text>
<text x="84.3" y="225.5">CPOUT</text>
<text x="102.7" y="225.5">FSYNC</text>
<text x="117.7" y="222.9">4.7k</text>
<text x="122.5" y="222.9">GND</text>
<text x="183.4" y="224.2">GPIO12</text>
<text x="183.4" y="226.7">GPIO13</text>
<text x="206.5" y="226.7">GPIO18</text>
<text x="206.5" y="224.2">GPIO19</text>
<text x="290.1" y="226.7">BIN2</text>
<text x="290.1" y="224.2">BIN1</text>
<text x="363.7" y="222.9">+3V3</text>
<text x="56" y="231.8">C1</text>
<text x="69.9" y="231.8">C3</text>
<text x="84.3" y="228">REGOUT</text>
<text x="97.2" y="231.9" transform="rotate(-90 97.2 231.9)">GND</text>
<text x="103.3" y="228">CLKIN</text>
<text x="113.6" y="233.1">GND</text>
<text x="150.3" y="228">+3V3</text>
<text x="169.5" y="230.6" transform="rotate(-90 169.5 230.6)">GND</text>
<text x="183.4" y="229.3">GND</text>
<text x="183.4" y="231.8">GPIO14</text>
<text x="206.5" y="231.8">GPIO17</text>
<text x="208.9" y="229.3">GND</text>
<text x="226.7" y="230.6" transform="rotate(-90 226.7 230.6)">GND</text>
<text x="290.1" y="231.8">PWMA</text>
<text x="300.4" y="229.3">GND</text>
<text x="300.4" y="231.8">GND</text>
<text x="321.8" y="233.1">+3V3</text>
<text x="344.4" y="230.5">J3</text>
<text x="345" y="233.1">Conn_01x06_Male</text>
<text x="369.9" y="230.5">C19</text>
<text x="370" y="233.1">100nF</text>
<text x="53.4" y="234.4">2.2nF</text>
<text x="66.8" y="234.4">100nF</text>
<text x="97.3" y="235.6">U1</text>
<text x="98.1" y="238.2">MPU-6050</text>
<text x="155.1" y="235.6">R7</text>
<text x="155.3" y="238.2">10k</text>
<text x="183.4" y="234.4">GPIO15</text>
<text x="206.5" y="234.4">GPIO16</text>
<text x="290.1" y="234.4">PWMB</text>
<text x="300.4" y="234.4">GND</text>
<text x="306.6" y="239.4">GND</text>
<text x="316.8" y="234.4">GND</text>
<text x="60.3" y="242">GND</text>
<text x="74.2" y="242">GND</text>
<text x="94.6" y="243.2">GND</text>
<text x="363.8" y="240.7">GND</text>
<text x="153.8" y="247.1">SW2</text>
<text x="153.8" y="249.6">SW_Push</text>
<text x="207.2" y="247.1">J4</text>
<text x="207.9" y="249.6">Conn_01x06_Male</text>
<text x="150.4" y="258.5">GND</text>
</g>
<g font-size="1.8" fill="#a90000">
<text x="119.5" y="41.7">1</text>
<text x="151.9" y="40.9">1</text>
<text x="226.8" y="40.9">3</text>
<text x="234.5" y="40.9">2</text>
<text x="281.4" y="39.2">1</text>
<text x="299.2" y="39.2">3</text>
<text x="119.5" y="44.2">2</text>
<text x="144.3" y="43.5">2</text>
<text x="151.9" y="46">3</text>
<text x="232.7" y="46.2" transform="rotate(-90 232.7 46.2)">1</text>
<text x="290.6" y="46.2" transform="rotate(-90 290.6 46.2)">2</text>
<text x="195.1" y="50.6">2</text>
<text x="207.8" y="53.1">1</text>
<text x="195.1" y="55.7">3</text>
<text x="181.4" y="65.3" transform="rotate(-90 181.4 65.3)">2</text>
<text x="181.4" y="60.2" transform="rotate(-90 181.4 60.2)">1</text>
<text x="224.3" y="70.9">6</text>
<text x="224.3" y="76">5</text>
<text x="237" y="73.4">7</text>
<text x="285.9" y="78.5">1</text>
<text x="285.9" y="81.1">2</text>
<text x="285.9" y="83.6">3</text>
<text x="285.9" y="86.1">4</text>
<text x="230.9" y="90.1" transform="rotate(-90 230.9 90.1)">8</text>
<text x="230.9" y="101.5" transform="rotate(-90 230.9 101.5)">4</text>
<text x="162.1" y="131.1">3</text>
<text x="169.7" y="131.1">2</text>
<text x="167.9" y="136.4" transform="rotate(-90 167.9 136.4)">1</text>
<text x="192.5" y="148.4">2</text>
<text x="197.6" y="148.4">1</text>
<text x="113.8" y="161.6">1</text>
<text x="121.4" y="161.6">3</text>
<text x="121.4" y="156.5">4</text>
<text x="121.4" y="166.7">2</text>
<text x="181.1" y="185.2">1</text>
<text x="213.6" y="185.2">40</text>
<text x="181.1" y="187.7">2</text>
<text x="181.1" y="190.3">3</text>
<text x="213.6" y="190.3">38</text>
<text x="213.6" y="187.7">39</text>
<text x="181.1" y="192.8">4</text>
<text x="181.1" y="195.4">5</text>
<text x="181.1" y="197.9">6</text>
<text x="213.6" y="197.9">35</text>
<text x="213.6" y="195.4">36</text>
<text x="213.6" y="192.8">37</text>
<text x="181.1" y="200.4">7</text>
<text x="181.1" y="203">8</text>
<text x="213.6" y="203">33</text>
<text x="213.6" y="200.4">34</text>
<text x="339.2" y="203">1</text>
<text x="93.7" y="205.5" transform="rotate(-90 93.7 205.5)">13</text>
<text x="98.8" y="205" transform="rotate(-90 98.8 205)">8</text>
<text x="180.6" y="208.1">10</text>
<text x="181.1" y="205.5">9</text>
<text x="213.6" y="205.5">32</text>
<text x="287.8" y="205.5">2</text>
<text x="287.8" y="208.1">7</text>
<text x="305.6" y="205.5">3</text>
<text x="305.6" y="208.1">4</text>
<text x="339.2" y="205.5">2</text>
<text x="339.2" y="208.1">3</text>
<text x="80.3" y="211.9">12</text>
<text x="110.8" y="214.4">23</text>
<text x="110.8" y="211.9">24</text>
<text x="180.6" y="210.6">11</text>
<text x="180.6" y="213.1">12</text>
<text x="180.6" y="215.7">13</text>
<text x="213.6" y="215.7">28</text>
<text x="213.6" y="213.1">29</text>
<text x="287.3" y="213.1">13</text>
<text x="305.6" y="210.6">5</text>
<text x="305.6" y="213.1">6</text>
<text x="339.2" y="210.6">4</text>
<text x="339.2" y="213.1">5</text>
<text x="339.2" y="215.7">6</text>
<text x="80.8" y="217">6</text>
<text x="80.8" y="219.5">7</text>
<text x="111.3" y="217">9</text>
<text x="180.6" y="218.2">14</text>
<text x="180.6" y="220.8">15</text>
<text x="213.6" y="220.8">26</text>
<text x="213.6" y="218.2">27</text>
<text x="287.3" y="218.2">14</text>
<text x="287.3" y="220.8">15</text>
<text x="80.3" y="227.1">10</text>
<text x="80.3" y="224.6">20</text>
<text x="110.8" y="224.6">11</text>
<text x="111.3" y="227.1">1</text>
<text x="180.6" y="223.3">16</text>
<text x="180.6" y="225.8">17</text>
<text x="213.6" y="225.8">24</text>
<text x="213.6" y="223.3">25</text>
<text x="287.3" y="225.8">11</text>
<text x="287.3" y="223.3">12</text>
<text x="339.2" y="224.6">1</text>
<text x="339.2" y="227.1">2</text>
<text x="180.6" y="228.4">18</text>
<text x="180.6" y="230.9">19</text>
<text x="180.6" y="233.5">20</text>
<text x="213.6" y="233.5">21</text>
<text x="213.6" y="230.9">22</text>
<text x="213.6" y="228.4">23</text>
<text x="287.3" y="233.5">10</text>
<text x="287.3" y="230.9">16</text>
<text x="305.6" y="228.4">1</text>
<text x="305.6" y="230.9">8</text>
<text x="305.6" y="233.5">9</text>
<text x="339.2" y="229.7">3</text>
<text x="339.2" y="232.2">4</text>
<text x="96.3" y="236" transform="rotate(-90 96.3 236)">18</text>
<text x="339.2" y="234.7">5</text>
<text x="339.2" y="237.3">6</text>
<text x="202.1" y="241.1">1</text>
<text x="202.1" y="243.6">2</text>
<text x="202.1" y="246.2">3</text>
<text x="202.1" y="248.7">4</text>
<text x="202.1" y="251.2">5</text>
<text x="202.1" y="253.8">6</text>
</g>
<text font-size="1.8" fill="#840084" x="244.5" y="47.7">UVZ1E471MPD1CM</text>
<g font-size="1.8" fill="#0f0f0f">
<text x="243.8" y="73.3">VBAT_MEASURE</text>
<text x="171.4" y="185.1">GPIO0</text>
<text x="171.4" y="187.6">GPIO1</text>
<text x="171.4" y="192.7">VBUS_IN</text>
<text x="217.2" y="192.7">3V3_EN</text>
<text x="217.1" y="200.3">GPIO28</text>
<text x="330.2" y="202.9">AOUT1</text>
<text x="172.7" y="205.4">SDA</text>
<text x="172.7" y="208">SCL</text>
<text x="213.6" y="208.1">31 VBAT_MEASURE</text>
<text x="217.1" y="205.4">GPIO27</text>
<text x="330.2" y="205.4">AOUT2</text>
<text x="74.9" y="211.8">INT</text>
<text x="114.4" y="211.8">SDA</text>
<text x="114.6" y="214.3">SCL</text>
<text x="172.7" y="210.5">INT</text>
<text x="172.7" y="213">GPIO9</text>
<text x="213.6" y="210.6">30 RESET</text>
<text x="279.4" y="213">STDBY</text>
<text x="330.2" y="215.6">AENC2</text>
<text x="330.2" y="213">AENC1</text>
<text x="172.7" y="218.1">GPIO10</text>
<text x="217.2" y="218.1">AIN1</text>
<text x="217.2" y="220.7">AIN2</text>
<text x="172.7" y="223.2">AENC1</text>
<text x="172.7" y="225.7">AENC2</text>
<text x="217.2" y="223.2">BIN1</text>
<text x="217.2" y="225.7">BIN2</text>
<text x="330.2" y="224.5">BOUT1</text>
<text x="330.2" y="227">BOUT2</text>
<text x="172.7" y="230.8">BENC1</text>
<text x="172.7" y="233.4">BENC2</text>
<text x="217.2" y="230.8">PWMA</text>
<text x="217.2" y="233.4">PWMB</text>
<text x="330.2" y="237.2">BENC2</text>
<text x="330.2" y="234.6">BENC1</text>
<text x="153.7" y="241">MODE</text>
<text x="191.8" y="241">GPIO0</text>
<text x="191.8" y="243.5">GPIO1</text>
<text x="191.8" y="251.1">GPIO27</text>
<text x="191.8" y="248.6">GPIO10</text>
<text x="191.8" y="246.1">GPIO9</text>
<text x="191.8" y="253.7">GPIO28</text>
</g>
<g font-size="1.8" fill="#0000c2">
<text x="154.9" y="117">https://datasheets.raspberrypi.com/picow/pico-w-datasheet.pdf</text>
<text x="154.9" y="119.1">See figure 8</text>
<text x="244.9" y="196.5">RUN pulled up internally</text>
</g>
</svg>
